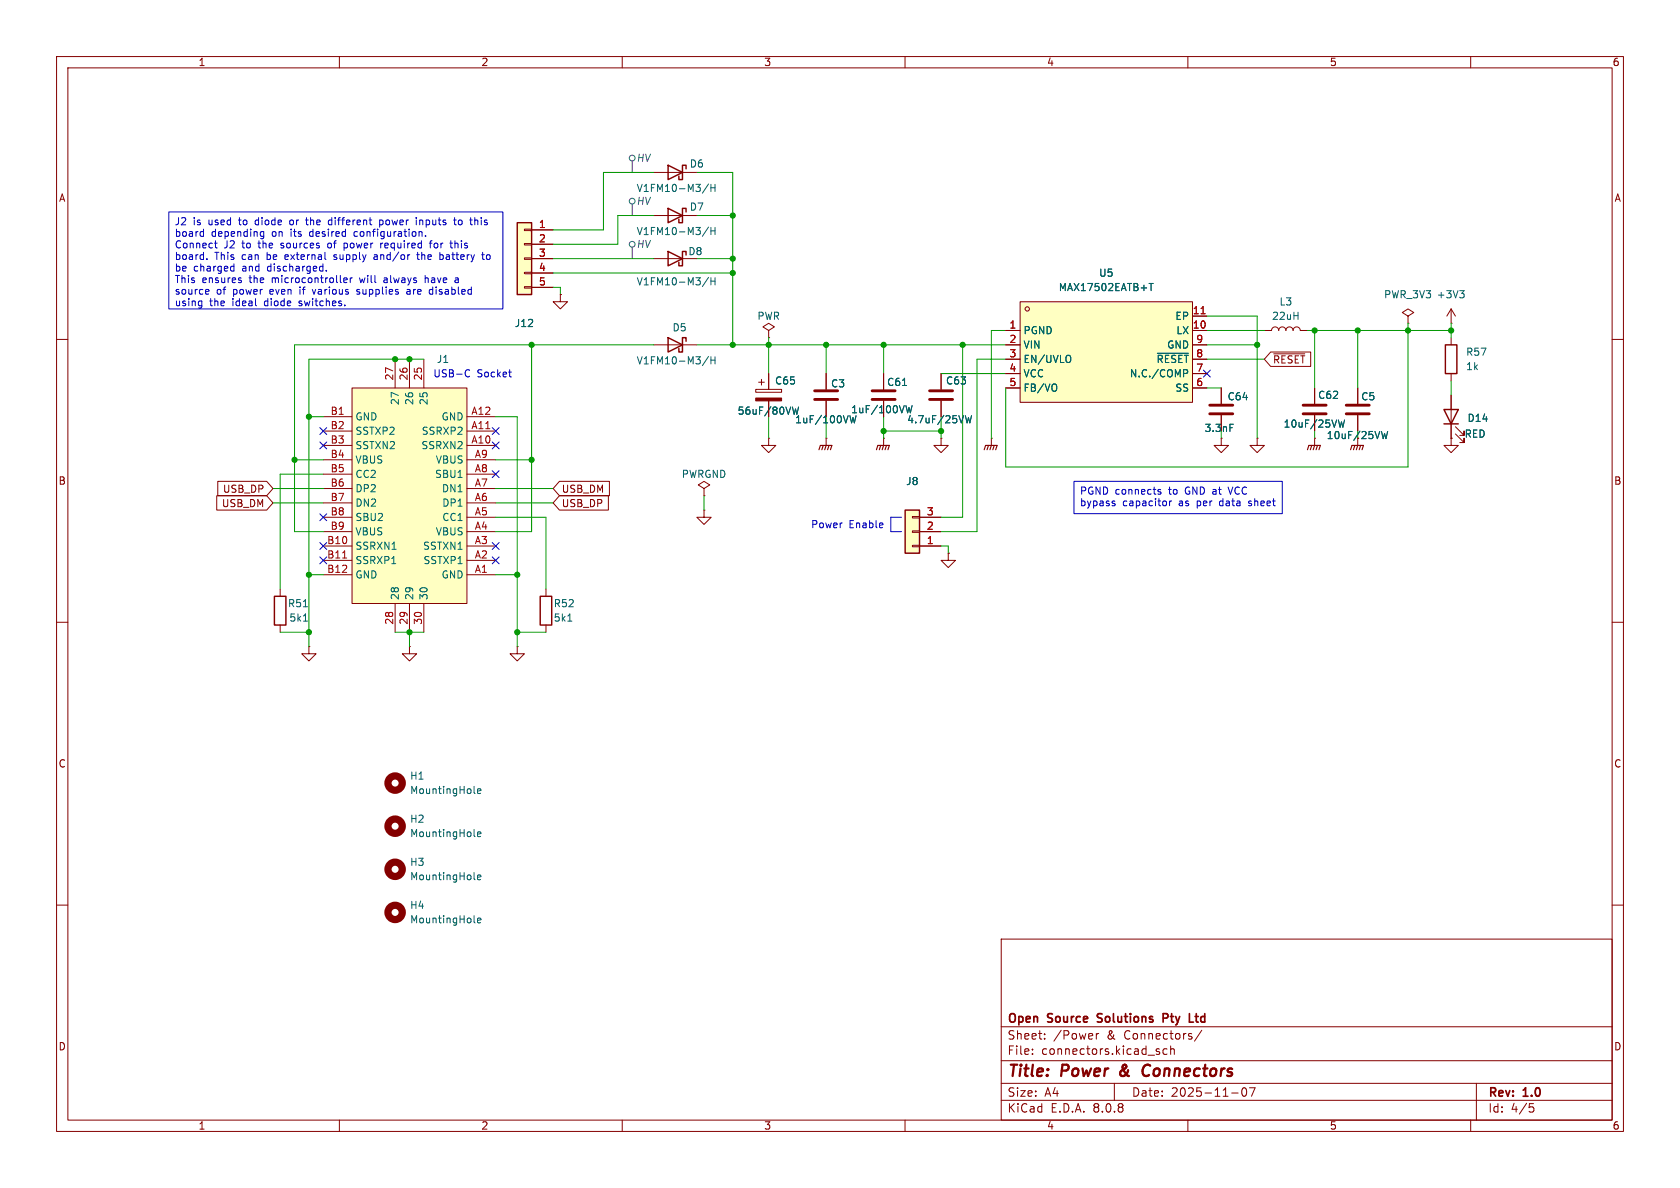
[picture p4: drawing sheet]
<svg xmlns="http://www.w3.org/2000/svg" width="297mm" height="210mm" viewBox="0 0 297 210" stroke-linecap="round" stroke-linejoin="round" font-family="sans-serif">
<g fill="none" stroke="#840000" stroke-width=".18">
<path d="M10 10h277v190h-277zM12 12h273v186h-273zM60 10v2M110 10v2M160 10v2M210 10v2M260 10v2M115.6 30.5h7.6M99.1 52.1v1.2h1.2l-1.2 1.3-1.3-1.3h1.3M99.1 52.1h.1M135.9 58.4l1-.6-1-.6-1 .6 1 .6v1.3M135.9 59.7h.1"/>
<path d="M10 60h2M156.2 77.5h.1M156.2 77.5v1.2M175.3 77.5h.1M175.3 77.5v1.2M215.9 68.6v2.8M215.9 73.4v2.8M256.5 69.9v7.6M257.3 76.7l1.5 1.5v-.7v.7h-.7M257.3 75.4l1.5 1.6v-.8v.8h-.7M285 60h2M10 110h2"/>
<path d="M49.5 104.1v1.3M49.5 110.5v1.3M54.6 114.3v1.3h1.3l-1.3 1.2-1.3-1.2h1.3M54.6 114.3h.1M91.4 114.3v1.3h1.3l-1.3 1.2-1.2-1.2h1.2M91.4 114.3h.1M96.5 104.1v1.3M96.5 110.5v1.3M285 110h2M10 160h2M177 166h108v32h-108zM285 160h2"/>
<path d="M60 198v2M110 198v2M160 198v2M177 194.5h108M177 191.5h108M177 187.5h108M177 181.5h108M182.5 186.3v.1M182.5 185.5v.1M184.7 183.6v.1M184.7 182.8v.1M193.8 182.7v1"/>
<path d="M194.2 182.7l-.2 .1-.2 .2M197 191.5v3M204.6 185.9l.4 .1v.2l-.2 .2h-.3M204.6 185.4l.4 .1M206.3 185.5l-.4-.1-.3 .3v.4l.1 .2h.6M207 185.5l.2-.1 .3 .1 .1 .9M207 184.9v1.5M210 198v2M212.5 182.1l-1.3 2M217.7 193.2h1.2M219.7 192.4l.2-.1a.81 .81 0 0 1 .6 .6 .81 .81 0 0 1-.3 .8l-.2 .1a.81 .81 0 0 1-.3-1.4zM220.9 192.3h1l-.7 1.5"/>
<path d="M260 198v2M261 191.5v6.5M270.4 195.1h.7M270.5 195.7h.4l.3 .3-.2 .5-.5 .1"/>
</g>
<path d="M198.2 189.4a.53 .53 0 0 0 0 .7M203 188.2a1.13 1.13 0 0 0-1 .7 1.13 1.13 0 0 0 .3 1.2l.2 .1 .5-.1" fill="none" stroke="#840000" stroke-width=".4"/>
<path d="M194.1 179.3v.5M206.3 179.3l-.7-.1v1.5M206.3 179.9l-.7 .1M211.3 179.7h.5M211.5 179.2l.1 1.4M194 180.6l.2 .1M210.3 180.7h.7" fill="none" stroke="#840000" stroke-width=".3"/>
<path d="M154.9 79.5l.3-.8h2l-.2 .8M155.7 78.7l-.3 .8M156.2 78.7l-.2 .8M156.7 78.7l-.2 .8M174 79.5l.2-.8h2.1l-.3 .8M174.8 78.7l-.3 .8M175.3 78.7l-.3 .8M175.8 78.7l-.3 .8" fill="none" stroke="#840000" stroke-width=".2"/>
<path d="M213.9 73.2h4M213.9 71.6h4" fill="none" stroke="#840000" stroke-width=".51"/>
<g fill="none" stroke="#006464" stroke-width=".18">
<path d="M125.3 32.5l-1.1 1.7M125.7 32.6v1.3M125.7 33.2h.7M126.4 32.6v1.3M217.4 75h.6M53.6 107.3h.8M53.6 109.8h.8M100.4 109.8h.7M84.4 139.9l.6-.2v-.2l-.4-.1-.2 .2 .1 .6h.5M83.8 155.3l.2 .2M83.8 147.7l.2 .2M83.8 140.1l.2 .2"/>
<path d="M84.4 155.1l.6-.1v-.3h-.4l-.2 .2 .1 .6h.5M84.4 147.5l.6-.1v-.3h-.4l-.2 .1 .1 .6h.5M83.8 163l.2 .1M84.4 162.7l.6-.1v-.2l-.4-.1-.2 .2 .1 .6h.5"/>
</g>
<path d="M118.1 29.2l2.5 1.3-2.5 1.3zM121.3 29.8v-.6h-.7v2.6h-.6v-.7M255.3 72.4h2.5l-1.3 2.5zM255.3 74.9h2.5M48.5 105.4h2v5.1h-2zM95.5 105.4h2v5.1h-2z" fill="none" stroke="#840000" stroke-width=".25"/>
<g fill="none" stroke="#840000" stroke-width="1.3">
<circle cx="69.8" cy="138.4" r="1.27"/>
<circle cx="69.8" cy="146" r="1.27"/>
<circle cx="69.8" cy="153.7" r="1.27"/>
<circle cx="69.8" cy="161.3" r="1.27"/>
</g>
<path d="M62.2 68.6h20.3v38.1h-20.3z" fill="#ffffc2"/>
<g fill="none" stroke="#840000" stroke-width=".18">
<path d="M115.6 38.1h7.6M223.5 58.4h1.3a.64 .64 0 0 1 .6-.6 .64 .64 0 0 1 .7 .6 .64 .64 0 0 1 .6-.6 .64 .64 0 0 1 .6 .6 .64 .64 0 0 1 .7-.6 .64 .64 0 0 1 .6 .6 .64 .64 0 0 1 .6-.6 .64 .64 0 0 1 .7 .6h1.2M248.9 55.9l1-.7-1-.6-1 .6 1 .7v1.3M248.9 57.2h.1M256.5 57.2h.1M256.5 54.6l-.7 1.3M256.5 54.6v2.6M256.5 59.7v1.3M256.5 54.6l.8 1.3M57.1 78.7h5.1M57.1 76.2h5.1M57.1 73.7h5.1"/>
<path d="M62.2 68.6h20.3v38.1h-20.3zM69.8 63.5v5.1M72.4 63.5v5.1M74.9 63.5v5.1M82.5 78.7h5.1M82.5 76.2h5.1M82.5 73.7h5.1M115.6 61h7.6M133.6 68.8h4.6v.5h-4.6zM134.1 67.6h1M134.6 67.1v1M135.9 77.5v1.2h1.3l-1.3 1.3-1.3-1.3h1.3"/>
<path d="M135.9 77.5h.1M135.9 66v2.8M135.9 70.9v2.8M146 77.5h.1M146 66v2.8M146 70.9v2.8M146 77.5v1.2M156.2 66v2.8M156.2 70.9v2.8M166.4 77.5v1.2h1.2l-1.2 1.3-1.3-1.3h1.3M166.4 77.5h.1M166.4 66v2.8"/>
<path d="M166.4 70.9v2.8M215.9 77.5v1.2h1.3l-1.3 1.3-1.3-1.3h1.3M215.9 77.5h.1M222.2 77.5v1.2h1.3l-1.3 1.3-1.2-1.3h1.2M222.2 77.5h.1M232.4 77.5h.1M232.4 68.6v2.8M232.4 73.4v2.8M232.4 77.5v1.2M240 68.6v2.8M240 73.4v2.8M240 77.5v1.2"/>
<path d="M256.5 77.5v1.2h1.3l-1.3 1.3-1.2-1.3h1.2M256.5 77.5h.1M256.5 66v1.3M57.1 99.1h5.1M57.1 96.5h5.1M57.1 94h5.1M57.1 91.4h5.1M57.1 88.9h5.1M57.1 86.4h5.1M57.1 83.8h5.1M57.1 81.3h5.1M82.5 99.1h5.1"/>
<path d="M82.5 96.5h5.1M82.5 94h5.1M82.5 91.4h5.1M82.5 88.9h5.1M82.5 86.4h5.1M82.5 83.8h5.1M82.5 81.3h5.1M124.5 86.4l1-.7-1-.6-1.1 .6 1.1 .7v1.2M124.5 87.6h.1M124.5 90.2v1.2h1.2l-1.2 1.3-1.3-1.3h1.3M124.5 90.2h.1M167.6 97.8v1.3h1.3l-1.3 1.2-1.2-1.2h1.2"/>
<path d="M167.6 97.8h.1M57.1 101.6h5.1M69.8 106.7v5.1M72.4 114.3v1.3h1.3l-1.3 1.2-1.3-1.2h1.3M72.4 114.3h.1M72.4 106.7v5.1M74.9 106.7v5.1M82.5 101.6h5.1"/>
</g>
<path d="M60.6 98.6h.7" fill="none" stroke="#a90000" stroke-width=".18"/>
<path d="M133.6 70.4h4.6v.5h-4.6z" fill="#840000" stroke="#840000" stroke-width=".18"/>
<g fill="none" stroke="#006464" stroke-width=".18">
<path d="M125.3 40.1l-1.1 1.7M125.7 40.2v1.3M125.7 40.8h.7M126.4 40.2v1.3M258.1 51.4h.7l-.4 .5M258.6 51.9l.2 .2v.3l-.2 .2M125.3 63l-1.1 1.6M125.7 63.1v1.2M125.7 63.7h.7M126.4 63.1v1.2M140.1 72l.3 1.2 .2-.9 .3 .9 .3-1.2M150.2 73.5l.4 1.2 .2-.9 .2 .9 .3-1.2"/>
<path d="M159.6 68.1h.7M160.2 71.7l.3 1.3 .2-.9 .2 .9 .3-1.3M170.7 73.5l.3 1.2 .2-.9 .3 .9 .3-1.2M236.6 74.2l.3 1.3 .3-.9 .2 .9 .3-1.3M244.2 76.3l.3 1.2 .3-.9 .2 .9 .3-1.2"/>
</g>
<path d="M144 70.6h4.1M144 69.1h4.1M154.2 70.6h4M154.2 69.1h4M164.3 70.6h4.1M164.3 69.1h4.1M230.4 73.2h4M230.4 71.6h4M238 73.2h4.1M238 71.6h4.1" fill="none" stroke="#840000" stroke-width=".51"/>
<path d="M118.1 36.8l2.5 1.3-2.5 1.3zM121.3 37.5v-.7h-.7v2.6h-.6v-.7M118.1 59.7l2.5 1.3-2.5 1.2zM121.3 60.3v-.6h-.7v2.5h-.6v-.6M255.5 61h2.1v5h-2.1z" fill="none" stroke="#840000" stroke-width=".25"/>
<path d="M144.8 79.5l.2-.8h2.1l-.3 .8M145.5 78.7l-.2 .8M146 78.7l-.2 .8M146.6 78.7l-.3 .8M231.1 79.5l.3-.8h2l-.2 .8M231.9 78.7l-.3 .8M232.4 78.7l-.2 .8M232.9 78.7l-.2 .8M238.8 79.5l.2-.8h2l-.2 .8M239.5 78.7l-.2 .8M240 78.7l-.2 .8M240.5 78.7l-.2 .8" fill="none" stroke="#840000" stroke-width=".2"/>
<path d="M160 90.2h2.6v7.6h-2.6z" fill="#ffffc2"/>
<path d="M161.3 91.3h1.3v.3h-1.3zM161.3 93.9h1.3v.2h-1.3zM161.3 96.4h1.3v.2h-1.3zM162.6 96.5h3.8M162.6 94h3.8M162.6 91.4h3.8" fill="none" stroke="#840000" stroke-width=".18"/>
<path d="M160 90.2h2.6v7.6h-2.6z" fill="none" stroke="#840000" stroke-width=".25"/>
<path d="M180.3 53.3h30.5v17.8h-30.5z" fill="#ffffc2"/>
<g fill="none" stroke="#840000" stroke-width=".18">
<path d="M115.6 45.7h7.6M177.8 58.4h2.5M180.3 53.3h30.5v17.8h-30.5zM210.8 58.4h2.6M210.8 55.9h2.6M177.8 61h2.5M177.8 63.5h2.5M177.8 66h2.5M177.8 68.6h2.5M210.8 61h2.6M210.8 63.5h2.6M210.8 66h2.6"/>
<path d="M210.8 68.6h2.6"/>
<circle cx="181.6" cy="54.6" r=".38"/>
</g>
<path d="M212.3 55.5h.8" fill="none" stroke="#a90000" stroke-width=".18"/>
<path d="M125.3 49l-1.1 1.7M125.7 49.1v1.3M125.7 49.7h.7M126.4 49.1v1.3M203.1 50.1h.8M203.5 50.1v1.3M186.6 68a.9 .9 0 0 1 0 1.1M189.1 62.9a.9 .9 0 0 1 0 1.1M204.6 62.5h5.5M209.2 65.3h.5l.3 .3-.2 .4h-.6" fill="none" stroke="#006464" stroke-width=".18"/>
<path d="M118.1 44.5l2.5 1.2-2.5 1.3zM121.3 45.1v-.6h-.7v2.5h-.6v-.6" fill="none" stroke="#840000" stroke-width=".25"/>
<path d="M91.4 39.4h2.6v12.7h-2.6z" fill="#ffffc2"/>
<g fill="none" stroke="#840000" stroke-width=".18">
<path d="M92.7 50.7h1.3v.2h-1.3zM92.7 48.1h1.3v.3h-1.3zM92.7 45.6h1.3v.2h-1.3zM92.7 43.1h1.3v.2h-1.3zM92.7 40.5h1.3v.3h-1.3zM94 40.6h3.8M94 43.2h3.8M94 45.7h3.8M94 48.3h3.8M94 50.8h3.8M99.1 52.1h.1M177.8 58.4h2.5"/>
<path d="M210.8 58.4h2.6M210.8 55.9h2.6M135.9 66v2.8M135.9 70.9v2.8M146 66v2.8M146 70.9v2.8M156.2 66v2.8M156.2 70.9v2.8M166.4 66v2.8M166.4 70.9v2.8M177.8 61h2.5M177.8 63.5h2.5"/>
<path d="M177.8 66h2.5M177.8 68.6h2.5M210.8 61h2.6M210.8 63.5h2.6M210.8 66h2.6M210.8 68.6h2.6M215.9 68.6v2.8M215.9 73.4v2.8M224.6 62.2h7.1v2.6h-7.1l-1.1-1.3zM225.2 62.5h5.5M232.4 68.6v2.8M232.4 73.4v2.8"/>
<path d="M240 68.6v2.8M240 73.4v2.8M256.5 77.5h.1M256.5 69.9v2.5M256.5 74.9v2.6M38.3 87.6h8.8l1.2 1.3-1.2 1.3h-8.8zM38.5 85.1h8.6l1.2 1.3-1.2 1.2h-8.6zM98.9 85.1h8.8v2.5h-8.8l-1.1-1.2zM98.9 87.6h8.7v2.6h-8.7l-1.1-1.3zM162.6 96.5h3.8M162.6 94h3.8M162.6 91.4h3.8"/>
<path d="M167.6 97.8h.1"/>
</g>
<path d="M91.4 39.4h2.6v12.7h-2.6z" fill="none" stroke="#840000" stroke-width=".25"/>
<g fill="none" stroke="#484848" stroke-width=".18">
<path d="M111.8 28.4v2.1M111.8 36.1v2M111.8 43.7v2"/>
<circle cx="111.8" cy="35.6" r=".51"/>
<circle cx="111.8" cy="27.9" r=".51"/>
<circle cx="111.8" cy="43.2" r=".51"/>
</g>
<g fill="none" stroke="#0000c2" stroke-width=".18">
<path d="M29.8 37.5h59.1v17.1h-59.1zM51.3 39l-.1 .1 .1 .6M54 38.9h.5M54.2 38.5v1.1l.3 .1M58.7 39l-.4-.1-.2 .2 .1 .6h.5M67.1 39l.4-.1 .2 .2-.1 .6h-.5M67.1 38.9v1.3M73.6 38.5v.1M74.2 38.9v.8M74.6 38.9l-.4 .1M80.2 38.9h.5M80.4 38.5v1.1l.3 .1"/>
<path d="M81.5 38.9l-.3 .1-.2 .1 .1 .5 .4 .1M84 39l.3-.1 .2 .2M35.3 53.2l.4 .1M35.6 40.9l.4 .1M35.7 53.2v1l-.3 .3M35.7 54l-.4 .1M36 40.5v1.3M36 41.7l-.4 .1M36.5 51.2h.4v.3l-.6 .1M36.6 45.8v.1M36.9 51.9l-.4 .1M38.1 42.6v1l.3 .2"/>
<path d="M41 47.1h.4M41.4 46.6v1.3M41.4 47.9h-.4M42.5 49.5l.2 .2-.2 .3M42.5 49.1l.1 .1M46.1 41.7l.2 .1 .3-.1M46.6 41l-.3-.1-.2 .2M46.6 40.9v1.1l-.2 .2-.3-.1M55.2 51.2l.3 .8M57.7 47.8v.1M58.1 43l-.2 .2 .2 .6M59 45.8l.1 .1"/>
<path d="M59.2 45l-.2 .2 .2 .3M60.8 49.5l.6-.1-.1-.2-.3-.1-.2 .2v.6h.5M60.8 43.8h.4M60.8 43v1.3M61.2 43h-.4M61.9 49.1v.9M62.3 49.1l-.4 .3M62.8 40.9l-.2 .3v.3l.2 .3M63.1 51.9l.3 .1M63.4 51.2l-.3 .1v.2l.3 .1M66.6 45.4h-.3l-.2 .2 .1 .2 .4 .1M67.3 43v.8"/>
<path d="M67.4 43.1l-.1 .1M68 49.1l-.1 .1M68 49.5l-.2 .2 .2 .3M72.5 51.5h-.4l-.2 .2 .2 .3 .4-.1M73.8 44.6v1.1l.3 .2M74.3 40.9l.3 .1M74.6 41.1v.7M75.2 48.7v1.3M75.2 41.7v.1M75.5 49.1l-.3 .1M75.9 43h.5M76 51.9h.5"/>
<path d="M76 51.2h.5M76.4 42.6l-.3 .1v1.1M76.5 50.7v1.3M77.8 45.1l.3-.1 .3 .3-.2 .5h-.4M79.5 43h.5M79.9 43.8h.1M80.4 42.6v1.2M80.5 49.2h.5v.8M80.6 43l-.2 .1M81 49.4l-.4 .1-.2 .2 .2 .3 .4-.1M85.1 45h.5M85.3 44.6v1.1l.3 .2"/>
<path d="M86.2 45l-.2 .3v.3l.2 .3M82.5 65.4h.3l.2 .1M83 66.5l-.2 .1h-.3M89.9 65.8h.5M90.3 66.6h.1M159.4 91.4h-1.9v2.6h1.9M189.9 85.1h36.8v5.7h-36.8zM197 89l.1 .2-.1 .2M197 88.6h.1M204.7 86.8l.6 .3-.2 .3-.4-.1M205.2 86.6l-.3-.1-.2 .2M206.8 88.6v.8"/>
<path d="M207.1 88.6l-.3 .2M217.1 86.1l.4 1.3M220.7 89.3l.2 .1M220.9 88.6l-.2 .1 .2 .3"/>
</g>
<g fill="none" stroke="#009600" stroke-width=".18">
<path d="M115.6 38.1h-6.4v5.1h-11.4M115.6 30.5h-8.9v10.1h-8.9M123.2 30.5h6.3v30.5M123.2 38.1h6.3M97.8 50.8h1.3v1.3M97.8 48.3h31.7M97.8 45.7h17.8M123.2 45.7h6.3M135.9 59.7v6.3M177.8 58.4h-2.5v19.1M213.4 58.4h10.1M213.4 55.9h8.8v21.6"/>
<path d="M231.1 58.4h25.4M232.4 58.4v10.2M240 58.4v10.2M248.9 57.2v25.4h-71.1v-14M256.5 57.2v2.5M54.6 73.7h2.5M74.9 63.5h-20.3v50.8M87.6 73.7h3.8v40.6M94 61v33h-6.4M115.6 61h-63.5v33h5M123.2 61h54.6M135.9 73.7v3.8"/>
<path d="M146 61v5M146 73.7v3.8M156.2 61v5M156.2 73.7v3.8M156.2 76.2h10.2M166.4 66h11.4M166.4 73.7v3.8M170.2 61v30.4h-3.8M177.8 63.5h-5.1v30.5h-6.3M213.4 61h8.8M213.4 63.5h10.1M213.4 68.6h2.5"/>
<path d="M215.9 76.2v1.3M232.4 76.2v1.3M256.5 67.3v2.6M48.3 88.9h8.8M48.3 86.4h8.8M52.1 81.3h5M57.1 83.8h-7.6v20.3M87.6 91.4h8.9v12.7M87.6 88.9h10.2M87.6 81.3h6.4M87.6 86.4h10.2M124.5 87.6v2.6"/>
<path d="M166.4 96.5h1.2v1.3M49.5 111.8h5.1M54.6 101.6h2.5M69.8 111.8h5.1M72.4 111.8v2.5M87.6 101.6h3.8M91.4 111.8h5.1"/>
</g>
<g fill="none" stroke="#000084" stroke-width=".18">
<path d="M56.5 75.6l1.3 1.2M56.5 78.1l1.3 1.2M57.8 75.6l-1.3 1.2M57.8 78.1l-1.3 1.2M87 78.1l1.2 1.2M87 75.6l1.2 1.2M88.2 78.1l-1.2 1.2M88.2 75.6l-1.2 1.2M212.8 65.4l1.2 1.2M214 65.4l-1.2 1.2M56.5 90.8l1.3 1.2M56.5 95.9l1.3 1.2"/>
<path d="M56.5 98.5l1.3 1.2M57.8 90.8l-1.3 1.2M57.8 95.9l-1.3 1.2M57.8 98.5l-1.3 1.2M87 83.2l1.2 1.2M87 98.5l1.2 1.2M87 95.9l1.2 1.2M88.2 83.2l-1.2 1.2M88.2 98.5l-1.2 1.2M88.2 95.9l-1.2 1.2"/>
</g>
<g fill="none" stroke="#006464" stroke-width=".18">
<path d="M203.1 50.1h.8M203.5 50.1v1.3M140.1 72l.3 1.2 .2-.9 .3 .9 .3-1.2M150.2 73.5l.4 1.2 .2-.9 .2 .9 .3-1.2M159.6 68.1h.7M160.2 71.7l.3 1.3 .2-.9 .2 .9 .3-1.3M170.7 73.5l.3 1.2 .2-.9 .3 .9 .3-1.2M186.6 68a.9 .9 0 0 1 0 1.1M189.1 62.9a.9 .9 0 0 1 0 1.1M204.6 62.5h5.5M209.2 65.3h.5l.3 .3-.2 .4h-.6M217.4 75h.6"/>
<path d="M236.6 74.2l.3 1.3 .3-.9 .2 .9 .3-1.3M244.2 76.3l.3 1.2 .3-.9 .2 .9 .3-1.2"/>
</g>
<path d="M212.3 55.5h.8" fill="none" stroke="#a90000" stroke-width=".18"/>
<g fill="#009600" stroke="#009600" stroke-width=".18">
<circle cx="91.4" cy="111.8" r=".46"/>
<circle cx="91.4" cy="101.6" r=".46"/>
<circle cx="94" cy="61" r=".46"/>
<circle cx="94" cy="81.3" r=".46"/>
<circle cx="156.2" cy="61" r=".46"/>
<circle cx="146" cy="61" r=".46"/>
<circle cx="166.4" cy="76.2" r=".46"/>
<circle cx="170.2" cy="61" r=".46"/>
<circle cx="156.2" cy="76.2" r=".46"/>
<circle cx="240" cy="58.4" r=".46"/>
<circle cx="232.4" cy="58.4" r=".46"/>
<circle cx="248.9" cy="58.4" r=".46"/>
<circle cx="256.5" cy="58.4" r=".46"/>
<circle cx="222.2" cy="61" r=".46"/>
<circle cx="72.4" cy="111.8" r=".46"/>
<circle cx="52.1" cy="81.3" r=".46"/>
<circle cx="54.6" cy="101.6" r=".46"/>
<circle cx="54.6" cy="73.7" r=".46"/>
<circle cx="54.6" cy="111.8" r=".46"/>
<circle cx="129.5" cy="38.1" r=".46"/>
<circle cx="129.5" cy="48.3" r=".46"/>
<circle cx="129.5" cy="45.7" r=".46"/>
<circle cx="69.8" cy="63.5" r=".46"/>
<circle cx="72.4" cy="63.5" r=".46"/>
<circle cx="135.9" cy="61" r=".46"/>
<circle cx="129.5" cy="61" r=".46"/>
</g>
<g font-size="2.8" fill="#840000">
<text x="178" y="190.9">Title:</text>
<text x="187.7" y="190.9">Power</text>
<text x="198.8" y="190.9">&amp;</text>
<text x="203.6" y="190.9">Connectors</text>
</g>
<g font-size="2.1" fill="#840000">
<text x="178" y="184">Sheet:</text>
<text x="178" y="181.2">Open</text>
<text x="185.3" y="181.2">Source</text>
<text x="186.2" y="184">/Power</text>
<text x="194.7" y="181.2">Solutions</text>
<text x="195.7" y="184">&amp;</text>
<text x="198.9" y="184">Connectors/</text>
<text x="206.9" y="181.2">Pty</text>
<text x="212.1" y="181.2">Ltd</text>
<text x="178" y="186.7">File:</text>
<text x="184.1" y="186.7">connectors.kicad_sch</text>
<text x="178" y="196.9">KiCad</text>
<text x="178" y="194.1">Size:</text>
<text x="184.7" y="194.1">A4</text>
<text x="185.7" y="196.9">E.D.A.</text>
<text x="193.3" y="196.9">8.0.8</text>
<text x="200" y="194.1">Date:</text>
<text x="207" y="194.1">2025-11-07</text>
<text x="263" y="194.3">Rev:</text>
<text x="263" y="196.9">Id:</text>
<text x="267.1" y="196.9">4/5</text>
<text x="269.4" y="194.3">1.0</text>
</g>
<g font-size="1.8" fill="#840000">
<text x="35" y="11.9">1</text>
<text x="85" y="11.9">2</text>
<text x="135" y="11.9">3</text>
<text x="185" y="11.9">4</text>
<text x="235" y="11.9">5</text>
<text x="285" y="11.9">6</text>
<text x="10.3" y="35.9">A</text>
<text x="285.3" y="35.9">A</text>
<text x="224.9" y="64.5">~{RESET}</text>
<text x="234.5" y="77.8">10uF/25VW</text>
<text x="10.3" y="85.9">B</text>
<text x="39.1" y="89.9">USB_DM</text>
<text x="39.3" y="87.3">USB_DP</text>
<text x="99.2" y="87.3">USB_DM</text>
<text x="99.2" y="89.9">USB_DP</text>
<text x="285.3" y="85.9">B</text>
<text x="10.3" y="135.9">C</text>
<text x="285.3" y="135.9">C</text>
<text x="10.3" y="185.9">D</text>
<text x="285.3" y="185.9">D</text>
<text x="35" y="199.9">1</text>
<text x="85" y="199.9">2</text>
<text x="135" y="199.9">3</text>
<text x="185" y="199.9">4</text>
<text x="235" y="199.9">5</text>
<text x="285" y="199.9">6</text>
</g>
<g font-size="1.8" fill="#484848">
<text x="112.5" y="28.8">HV</text>
<text x="112.5" y="36.4">HV</text>
<text x="112.5" y="44">HV</text>
</g>
<g font-size="1.8" fill="#006464">
<text x="121.8" y="29.8">D6</text>
<text x="112.5" y="34.1">V1FM10-M3/H</text>
<text x="112.5" y="41.8">V1FM10-M3/H</text>
<text x="121.8" y="37.4">D7</text>
<text x="121.6" y="45.3">D8</text>
<text x="112.5" y="50.6">V1FM10-M3/H</text>
<text x="187.1" y="51.7">MAX17502EATB+T</text>
<text x="194.2" y="49.1">U5</text>
<text x="244.6" y="52.9">PWR_3V3 +3V3</text>
<text x="90.9" y="58">J12</text>
<text x="118.8" y="58.8">D5</text>
<text x="133.8" y="56.7">PWR</text>
<text x="180.8" y="59.3">PGND</text>
<text x="207.7" y="56.7">EP</text>
<text x="207.9" y="59.3">LX</text>
<text x="224.8" y="56.7">22uH</text>
<text x="226.1" y="54.2">L3</text>
<text x="77.1" y="64.4">J1</text>
<text x="112.5" y="64.6">V1FM10-M3/H</text>
<text x="180.8" y="61.8">VIN</text>
<text x="180.8" y="64.4">EN/UVLO</text>
<text x="204.4" y="64.4">~{RESET}</text>
<text x="206.2" y="61.8">GND</text>
<text x="259.1" y="63.1">R57</text>
<text x="259.1" y="65.6">1k</text>
<text x="70.7" y="71.7" transform="rotate(-90 70.7 71.7)">27</text>
<text x="73.3" y="71.7" transform="rotate(-90 73.3 71.7)">26</text>
<text x="75.8" y="71.7" transform="rotate(-90 75.8 71.7)">25</text>
<text x="136.9" y="68.2">C65</text>
<text x="146.8" y="68.7">C3</text>
<text x="156.7" y="68.4">C61</text>
<text x="167.1" y="68.2">C63</text>
<text x="180.8" y="66.9">VCC</text>
<text x="180.8" y="69.4">FB/VO</text>
<text x="199.6" y="66.9">N.C./COMP</text>
<text x="207.7" y="69.4">SS</text>
<text x="216.9" y="71">C64</text>
<text x="232.9" y="70.7">C62</text>
<text x="240.5" y="71">C5</text>
<text x="62.7" y="74.5">GND</text>
<text x="62.7" y="77.1">SSTXP2</text>
<text x="74.5" y="77.1">SSRXP2</text>
<text x="78" y="74.5">GND</text>
<text x="130.3" y="73.5">56uF/80VW</text>
<text x="140.5" y="75">1uF/100VW</text>
<text x="150.4" y="73.3">1uF/100VW</text>
<text x="160.3" y="75">4.7uF/25VW</text>
<text x="212.9" y="76.6">3.3nF</text>
<text x="226.8" y="75.8">10uF/25VW</text>
<text x="258.8" y="77.6">RED</text>
<text x="259.3" y="74.8">D14</text>
<text x="62.7" y="79.6">SSTXN2</text>
<text x="62.7" y="82.1">VBUS</text>
<text x="74.4" y="79.6">SSRXN2</text>
<text x="76.9" y="82.1">VBUS</text>
<text x="62.7" y="84.7">CC2</text>
<text x="62.7" y="87.2">DP2</text>
<text x="62.7" y="89.8">DN2</text>
<text x="76.8" y="84.7">SBU1</text>
<text x="78" y="87.2">DN1</text>
<text x="78.1" y="89.8">DP1</text>
<text x="120.4" y="84.7">PWRGND</text>
<text x="160.1" y="86">J8</text>
<text x="62.7" y="92.3">SBU2</text>
<text x="62.7" y="94.8">VBUS</text>
<text x="76.9" y="94.8">VBUS</text>
<text x="78.1" y="92.3">CC1</text>
<text x="62.7" y="97.4">SSRXN1</text>
<text x="62.7" y="99.9">SSRXP1</text>
<text x="74.7" y="97.4">SSTXN1</text>
<text x="74.8" y="99.9">SSTXP1</text>
<text x="50.8" y="107.5">R51</text>
<text x="62.7" y="102.5">GND</text>
<text x="70.7" y="106.2" transform="rotate(-90 70.7 106.2)">28</text>
<text x="73.3" y="106.2" transform="rotate(-90 73.3 106.2)">29</text>
<text x="75.8" y="106.2" transform="rotate(-90 75.8 106.2)">30</text>
<text x="78" y="102.5">GND</text>
<text x="97.8" y="107.5">R52</text>
<text x="51.1" y="110.1">5k1</text>
<text x="97.8" y="110.1">5k1</text>
<text x="72.4" y="138">H1</text>
<text x="72.4" y="140.6">MountingHole</text>
<text x="72.4" y="145.6">H2</text>
<text x="72.4" y="148.2">MountingHole</text>
<text x="72.4" y="153.3">H3</text>
<text x="72.4" y="155.8">MountingHole</text>
<text x="72.4" y="160.9">H4</text>
<text x="72.4" y="163.4">MountingHole</text>
</g>
<g font-size="1.8" fill="#0000c2">
<text x="30.8" y="40.1">J2</text>
<text x="34.1" y="40.1">is</text>
<text x="36.9" y="40.1">used</text>
<text x="42.5" y="40.1">to</text>
<text x="45.6" y="40.1">diode</text>
<text x="51.9" y="40.1">or</text>
<text x="55" y="40.1">the</text>
<text x="59.1" y="40.1">different</text>
<text x="68.3" y="40.1">power</text>
<text x="75" y="40.1">inputs</text>
<text x="82" y="40.1">to</text>
<text x="85" y="40.1">this</text>
<text x="30.8" y="42.2">board</text>
<text x="30.8" y="44.2">Connect</text>
<text x="30.8" y="46.3">board.</text>
<text x="37.4" y="42.2">depending</text>
<text x="38" y="46.3">This</text>
<text x="39.6" y="44.2">J2</text>
<text x="42.9" y="46.3">can</text>
<text x="42.9" y="44.2">to</text>
<text x="46" y="44.2">the</text>
<text x="47.4" y="46.3">be</text>
<text x="48.2" y="42.2">on</text>
<text x="50.1" y="44.2">sources</text>
<text x="50.8" y="46.3">external</text>
<text x="51.7" y="42.2">its</text>
<text x="55.2" y="42.2">desired</text>
<text x="58.6" y="44.2">of</text>
<text x="59.7" y="46.3">supply</text>
<text x="61.6" y="44.2">power</text>
<text x="63.3" y="42.2">configuration.</text>
<text x="67" y="46.3">and/or</text>
<text x="68.3" y="44.2">required</text>
<text x="74.9" y="46.3">the</text>
<text x="77.3" y="44.2">for</text>
<text x="79" y="46.3">battery</text>
<text x="81.1" y="44.2">this</text>
<text x="86.8" y="46.3">to</text>
<text x="30.8" y="48.3">be</text>
<text x="30.8" y="50.4">This</text>
<text x="30.8" y="52.4">source</text>
<text x="34.2" y="48.3">charged</text>
<text x="35.7" y="50.4">ensures</text>
<text x="38.3" y="52.4">of</text>
<text x="41.3" y="52.4">power</text>
<text x="42.9" y="48.3">and</text>
<text x="44.2" y="50.4">the</text>
<text x="47.6" y="48.3">discharged.</text>
<text x="48" y="52.4">even</text>
<text x="48.3" y="50.4">microcontroller</text>
<text x="53.4" y="52.4">if</text>
<text x="55.9" y="52.4">various</text>
<text x="63.9" y="52.4">supplies</text>
<text x="64.1" y="50.4">will</text>
<text x="68.5" y="50.4">always</text>
<text x="73" y="52.4">are</text>
<text x="76" y="50.4">have</text>
<text x="77.2" y="52.4">disabled</text>
<text x="30.8" y="54.5">using</text>
<text x="37" y="54.5">the</text>
<text x="41.2" y="54.5">ideal</text>
<text x="47" y="54.5">diode</text>
<text x="53.3" y="54.5">switches.</text>
<text x="76.5" y="66.9">USB-C</text>
<text x="84.3" y="66.9">Socket</text>
<text x="190.8" y="87.8">PGND connects</text>
<text x="190.8" y="89.8">bypass</text>
<text x="198.5" y="89.8">capacitor</text>
<text x="206.8" y="87.8">to</text>
<text x="208.5" y="89.8">as</text>
<text x="209.8" y="87.8">GND at</text>
<text x="211.9" y="89.8">per</text>
<text x="216.1" y="89.8">data</text>
<text x="217.9" y="87.8">VCC</text>
<text x="221.4" y="89.8">sheet</text>
<text x="143.3" y="93.6">Power</text>
<text x="150.1" y="93.6">Enable</text>
</g>
<g font-size="1.8" fill="#a90000">
<text x="95.2" y="40.4">1</text>
<text x="95.2" y="42.9">2</text>
<text x="95.2" y="45.5">3</text>
<text x="95.2" y="48">4</text>
<text x="95.2" y="50.5">5</text>
<text x="178.4" y="58.2">1</text>
<text x="210.8" y="58.2">10</text>
<text x="210.8" y="55.6">11</text>
<text x="178.4" y="60.7">2</text>
<text x="178.4" y="63.2">3</text>
<text x="178.4" y="65.8">4</text>
<text x="211.4" y="65.8">7</text>
<text x="211.4" y="63.2">8</text>
<text x="211.4" y="60.7">9</text>
<text x="69.6" y="67.4" transform="rotate(-90 69.6 67.4)">27</text>
<text x="72.1" y="67.4" transform="rotate(-90 72.1 67.4)">26</text>
<text x="74.7" y="67.4" transform="rotate(-90 74.7 67.4)">25</text>
<text x="178.4" y="68.3">5</text>
<text x="211.4" y="68.3">6</text>
<text x="58.3" y="73.4">B1</text>
<text x="58.3" y="75.9">B2</text>
<text x="83.2" y="75.9">A11</text>
<text x="83.2" y="73.4">A12</text>
<text x="58.3" y="78.5">B3</text>
<text x="58.3" y="81">B4</text>
<text x="58.3" y="83.6">B5</text>
<text x="83.2" y="78.5">A10</text>
<text x="83.8" y="83.6">A8</text>
<text x="83.8" y="81">A9</text>
<text x="58.3" y="86.1">B6</text>
<text x="58.3" y="88.6">B7</text>
<text x="83.8" y="88.6">A6</text>
<text x="83.8" y="86.1">A7</text>
<text x="58.3" y="91.2">B8</text>
<text x="58.3" y="93.7">B9</text>
<text x="83.8" y="93.7">A4</text>
<text x="83.8" y="91.2">A5</text>
<text x="163.8" y="93.7">2</text>
<text x="163.8" y="91.2">3</text>
<text x="57.7" y="96.3">B10</text>
<text x="57.7" y="98.8">B11</text>
<text x="57.7" y="101.3">B12</text>
<text x="83.8" y="101.3">A1</text>
<text x="83.8" y="98.8">A2</text>
<text x="83.8" y="96.3">A3</text>
<text x="163.8" y="96.3">1</text>
<text x="69.6" y="110.5" transform="rotate(-90 69.6 110.5)">28</text>
<text x="72.1" y="110.5" transform="rotate(-90 72.1 110.5)">29</text>
<text x="74.7" y="110.5" transform="rotate(-90 74.7 110.5)">30</text>
</g>
</svg>
